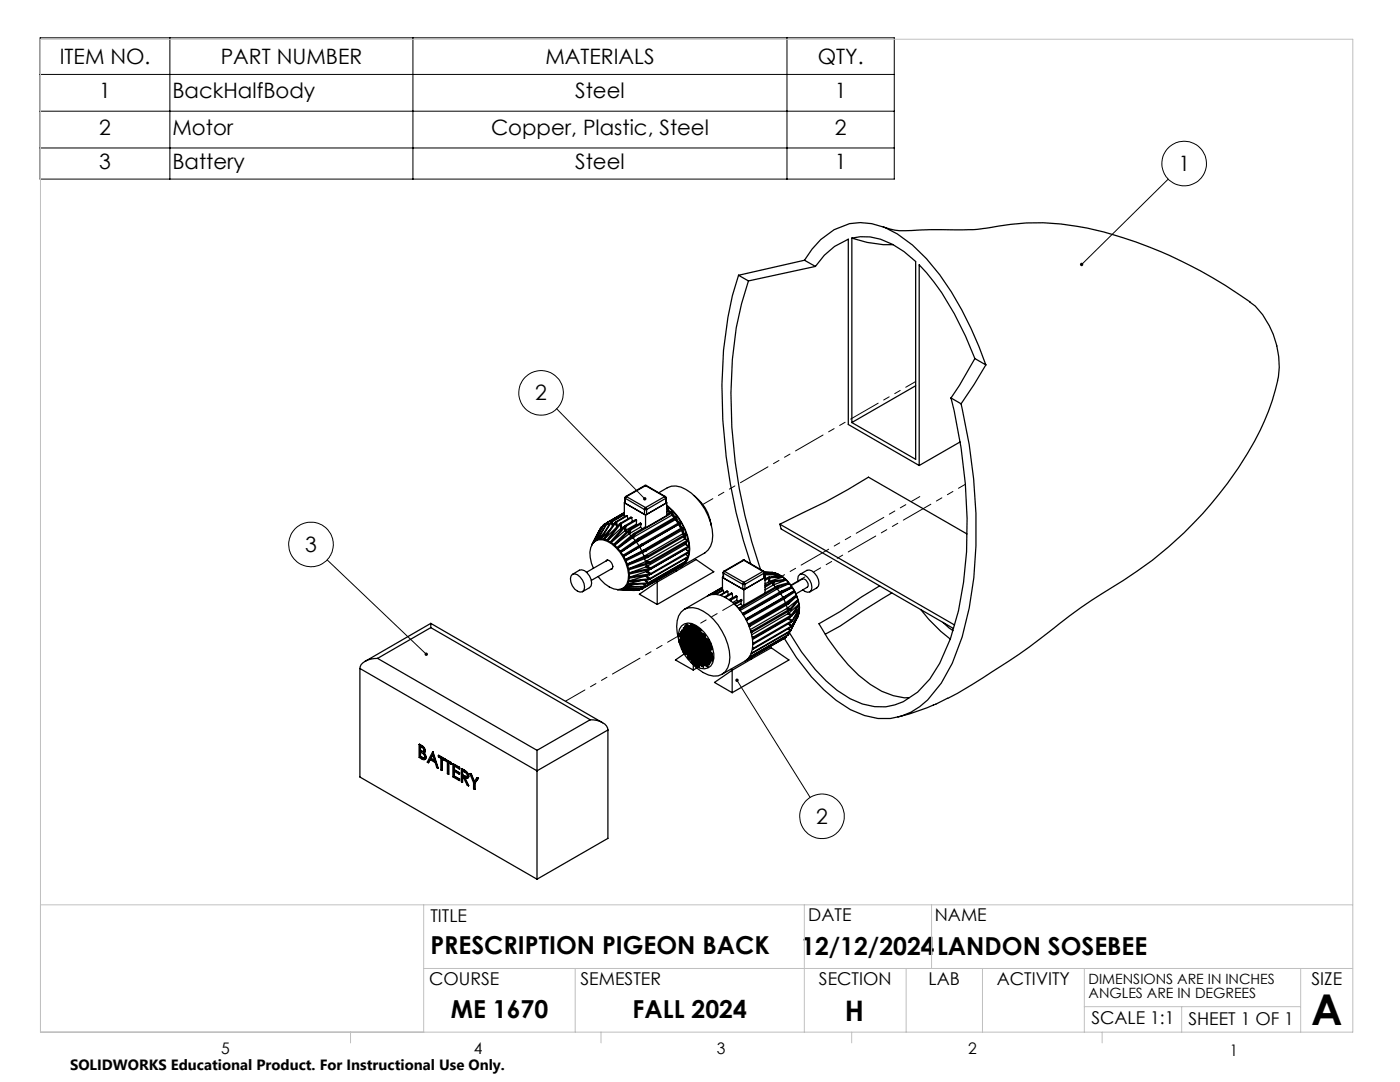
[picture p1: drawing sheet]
<svg xmlns="http://www.w3.org/2000/svg" width="279mm" height="216mm" viewBox="0 0 279 216" stroke-linecap="round" stroke-linejoin="round" font-family="sans-serif">
<g fill="none" stroke="#000" stroke-width=".25">
<path d="M147.4 54.9a70.2 70.2 0 0 0-3.3 21.9 110.1 110.1 0 0 0 5.7 35.7M147.4 54.9l2 1.2M149.4 56.1a65.5 65.5 0 0 0-3.5 22.3 104.6 104.6 0 0 0 5.9 35.2M160.5 51.9a14.9 14.9 0 0 1 9-7.3 13.1 13.1 0 0 1 9.6 2.1 35.7 35.7 0 0 1 10.8 11.5 74.2 74.2 0 0 1 6.8 14.6M160.5 51.9l-13.1 3M160.5 51.9l2.2 1.3M162.7 53.2l1.8-2.3 2-1.7 2.8-1.5v37l14.1 8.2M162.7 53.2l-13.3 2.9M170 47.5l3 .9 3.3 .4h1.9M170 47.5a10.9 10.9 0 0 1 8.1 1.3l2.3 1.4 2.3 2v39.5l-12.7-7.4M170 47.5v36.8M176.3 45.3l.6 .2a13.8 13.8 0 0 0 6.7 .4l2.1-.1a63.8 63.8 0 0 0 11.3-.3 50.4 50.4 0 0 1 27 1.9 90.9 90.9 0 0 1 26.5 13.7 17.1 17.1 0 0 1 4.5 14.9"/>
<path d="M182.7 77l-12.7 7.3M189.8 79.4a101 101 0 0 1 2.5 36.8 42.3 42.3 0 0 1-6.7 19.3 12.7 12.7 0 0 1-8.8 5.5 14 14 0 0 1-9.7-3.2 37.9 37.9 0 0 1-9.5-11.5M189.8 79.4l2 1.2M194.6 71.5a59.6 59.6 0 0 0-9.7-17.1l-1.5-1.6v40.1M194.6 71.5l-3.1 5.4-1.7 2.5M194.6 71.5l2.1 1.3M196.7 72.8l-2.3 3.9-2.6 3.9M255 76a50.6 50.6 0 0 1-7.8 17.3 79.2 79.2 0 0 1-27.3 25.2 206 206 0 0 0-14.5 10.7 205.9 205.9 0 0 1-16.2 10.1M124.7 99.3l.1 1.1M124.7 99.3l.1 .1M124.8 99.4l3.8 2.3M124.8 99.4v1"/>
<path d="M124.8 99.1l-.1 .2M124.8 99.1h.2M125 99.1l-.2 .3M125 99.1l3.8 2.2M128.7 96.9h.3M128.7 96.9h.1M128.7 96.9l-3.9 2.2M128.8 96.9l-3.8 2.2M128.8 96.9l3.8 2.2M129 96.9h-.2M129 96.9l3.8 2.2M131.5 98.3l1.7-1a3.7 3.7 0 0 1 3.7 .4 11.3 11.3 0 0 1 5.2 10.3l-.3 1-.5 .7-.6 .6-4.6 2.7"/>
<path d="M132.6 99.1l.3 .3M132.6 99.1h.2M132.6 99.1l-3.8 2.2M132.8 99.1l.2 .2M132.9 99.4l-3.9 2.3M132.9 99.4v1M133 99.3l-.1 1.1M133 99.3l-.1 .1M138.5 98.8a9.2 9.2 0 0 1 3.5 6.2M191.6 88.2l-8.2 4.7M191.8 80.6a106.9 106.9 0 0 1 2.5 34.7l-.9 6-1.4 5.8-2 5.3-2.1 3.9-2.8 3.4a12.1 12.1 0 0 1-12.6 3.1 24.8 24.8 0 0 1-10.5-7.7l-3-3.9-2.5-3.9M114.2 114.6a1.69 1.69 0 0 1 2 1.1 1.76 1.76 0 0 1 0 2.4 2.01 2.01 0 0 1-2.3-1.9l-.1-.7 .1-.5z"/>
<path d="M114.2 114.6l1.4-.8a1.77 1.77 0 0 1 2.1 1.1 1.76 1.76 0 0 1 0 2.4l-1.5 .8M118.4 113.4a5.6 5.6 0 0 1-.1-4.9 2.13 2.13 0 0 1 2.8-.5 8.2 8.2 0 0 1 4.3 7.6 2.12 2.12 0 0 1-2.9 1.9 6.3 6.3 0 0 1-3.1-2.5M118.7 107.9l-.2 .3M119.5 107.1l-.7 .8M119.5 106h.1M119.5 106l-1.3 2.5M119.9 105.2l-1.8 3.6M119.9 105.2l.2 .2M120.1 105.1l.1 .1M120.1 105.1l-.1 .1 .1 .1M120.3 105l-.2 .1M120.5 106.4l-1.2 1.2"/>
<path d="M120.5 104.7l-1.8 3.3-.3 .3 1.5-3.1M120.5 104.7l-1.7 3.2M120.5 104.7l.2 .3M120.6 104.8h.1M120.6 104.6l.2 .2M120.6 104.6h-.1l.3 .4M121 111.9l.1-.1a1.16 1.16 0 0 1 1 1.7l-.2 .1M121.2 111.8l-.1 .1M121.2 104.4h-.1l-1.9 3.3-.4 .2M121.2 104.4l-1.9 3.2M121.2 104.4l.3 .5M121.2 104.2l.3 .6"/>
<path d="M121.2 111.8l-4.1 2.4M121.4 104.2l.2 .5M121.4 104.2h-.2M121.4 104.2l3.2-1.9-3.4 1.9M121.7 105.7l-1.8 1.9M122 104.2h-.2l-2 3.4h-.5M122 104.2l-2.1 3.4M122 104.2l.2 .8M122 104.1l.3 .8M122 104.1h.2M122.1 113.5h.1M122.2 104.1l.2 .6"/>
<path d="M122.2 113.4l-4.2 2.4M122.2 104.8h.1M122.9 104.3h-.2l-2.3 3.3h-.5M122.9 104.3l-2.4 3.3M122.9 104.3l.2 .9-2.6 2.4M122.9 104.1l.2 1M122.9 104.1l.1 .1M123 104.7h.1M123 104.2l.3 .9M123.2 117.7h.1M123.3 117.7l4.1 .1M123.3 117.7l3.2 .1"/>
<path d="M123.8 104.6h-.2l-2.5 3.2-.6-.2M123.8 104.4l.1 .9h.2M123.8 104.6l-2.6 3.3M123.8 104.6l.1 .8M123.8 104.4l.2 .1M123.8 104.7v.1M123.9 105.4l.2 .2M123.9 105.4l-2.7 2.5M123.9 117.6l3.5 .2M124 104.5l.1 .8M124.5 111l.3 .7M124.5 117.4l3.6 .1"/>
<path d="M124.5 105.1l-.4 .2M124.5 117.5l-.6 .1M124.6 105.1l-2.8 3.1-.6-.3M124.6 105.1l.1 .1M124.6 100.3l4.2 2.5M124.6 100.3v2.9M124.6 102.7l-2.4 1.4M124.6 102.6l-2.6 1.5M124.6 102.3l-4 2.3M124.7 105.9l.4 .3M124.7 105.7l.2 .1M124.7 105.9l-2.7 2.4"/>
<path d="M124.7 100.3h-.1M124.7 105.2l-2.7 3.1M124.7 105l-.1 .1M124.7 105.2v.7M124.7 104.9l.2 .1M124.7 104.9v.3M124.8 100.4l3.8 2.3M124.9 105v.8M125.2 102.9l.1 .6M125.2 102.9h-.2l-2.1 1.2M125.2 102.9l-2.2 1.3M125.5 106.5l.4 .4"/>
<path d="M125.5 106.3l.2 .1M125.5 106.5l-2.9 2.3M125.6 117.2l-1.1 .2M125.7 105.9l-.2-.2-3 2.9-.5-.3M125.7 105.9l-3.1 2.9M125.7 105.9l-.2 .6M125.7 105.6l-.1 .2M125.7 105.6l.2 .1M125.9 105.7l-.2 .7M126.1 103.3l.1 .8M126.1 103.3l-.2-.1-2.1 1.2M126.1 103.3l-2.1 1.2"/>
<path d="M126.3 107.3l.5 .5M126.3 107.3l-3 2.1M126.3 107l.2 .2M126.6 106.7l-.2-.2-3.2 2.8-.6-.5M126.6 106.7l-3.3 2.7M126.6 106.7l-.3 .6M126.6 106.4l-.1 .2M126.6 106.4l.2 .2M126.7 116.6l-1.8 .5M126.8 106.6l-.3 .6M127 104.6l.2 .1M127 104.6l-2.1 1.2"/>
<path d="M127 108.2l.5 .7M127 108.2l-3.1 2M127 103.8v.8M127 103.8l-.1-.1-2.2 1.2M127 103.8l-2.1 1.2M127.3 117.5l.1 .3M127.4 117.5v.3l.2-.1M127.4 107.7l-.2-.2-3.4 2.5-.5-.6M127.4 107.7l-3.5 2.5M127.4 107.7l-.4 .5M127.4 107.4l-.1 .2M127.4 107.4l.2 .2"/>
<path d="M127.5 117.5l.1 .2M127.7 109.1l.4 .9M127.7 109.1l-3.2 1.9M127.8 105.2l.4 .3M127.8 105.2l-2.1 1.2M127.8 117.6l-.2 .1M127.9 117.1l.2 .4M128 104.5l-.2 .7M128 104.5l-.2-.1-2.1 1.2M128 104.5l-2.1 1.2M128 115.8l-2.8 .7M128 117.1l.2 .4 .1-.1"/>
<path d="M128.1 110l-3.3 1.7M128.1 108.8l-.1-.2-3.7 2.2-.4-.6M128.1 117.5h-3.8l-.4 .1M128.1 108.8l-3.6 2.2M128.1 108.8l-.4 .3M128.1 117.1l.2 .3M128.1 117.4h.1M128.2 110.2l.3 .8M128.2 108.5l.1 .2M128.2 108.5l-.2 .2M128.4 116.5l.3 .5M128.4 116.5l.4 .6"/>
<path d="M128.5 111l-3.3 1.6M128.5 111h.6M128.6 101.7h.4M128.6 102.7h.4M128.6 109.8l.1 .2-3.8 1.9 .3 .7M128.6 101.7v1M128.6 109.8l-3.8 1.9M128.6 109.8l-.5 .2M128.6 116.5l.3 .4M128.7 111.5l.1 .6M128.7 115.7l.5 .6M128.7 117l-.1 .1-3.8 .1-.3 .2"/>
<path d="M128.7 117l-3.8 .1M128.7 115.7l.6 .7M128.8 101.3l.2 .4M128.8 101.3l-.2 .4M128.8 112.1l-3.4 1.4M128.8 112.1l.7 .2M128.8 115.9h.1M128.8 109.7l.1 .2M128.8 105.3l-.1-.1-2.1 1.2M128.8 102.8v2.5M128.9 115.7l.5 .6M128.9 112.6l.1 .5"/>
<path d="M128.9 109.9l-.2 .1M128.9 116.9l-.1 .2M129 113.1l-3.4 1.2M129 113.1l.6 .3M129 113.8v.3M129 112v.2M129 114.1l-3.4 1.1M129 114.1l.7 .4M129 112l.7 .1M129 114.8v.2l.7 .6M129 101.7v1M129 114.8l.7 .6"/>
<path d="M129.1 114.8h-.1M129.1 111l.1 .3-4 1.5 .2 .7M129.1 111l-3.9 1.6M129.2 113v.2M129.2 111.2h.2M129.2 113l.7 .3M129.2 116.3l-.1 .2-3.9 .2-.3 .4M129.2 113.9v.3l.7 .4M129.2 116.3l-4 .2M129.2 113.9l.7 .5M129.3 115.3h.1M129.3 110.9l.1 .3"/>
<path d="M129.4 116.3l-.1 .1M129.5 112.3v.2l-4 1.2 .1 .6M129.5 112.3l-4.1 1.2M129.5 112.3l.2 .1M129.5 115.5v.2l-4.1 .4-.2 .4M129.5 115.5l-4 .4M129.5 115.5l-.6-.6-3.4 1M129.6 114.5h.1M129.6 113.4l.1 .2-4.1 .9v.7M129.6 113.4l-4 .9M129.7 114.5l-.1 .2-4 .7-.1 .5M129.7 114.5l-4.1 .7"/>
<path d="M129.7 112.1v.3M129.7 115.4v.2M129.9 113.3v.2l-.3-.1M129.9 114.4v.2M130.9 116l.3 .1M131.2 116.1v4.5M131.2 116.1l-3.6 2.5 3.6 2M132.9 100.4l-3.9 2.3M133 100.3h.1M133.1 100.8a12.2 12.2 0 0 1 4.6 8.7 3.8 3.8 0 0 1-1.8 3.6M133.1 101a11.3 11.3 0 0 1 4.4 9M133.1 100.3v2.6l-4.3 2.4"/>
<path d="M133.1 100.3l-4.3 2.5M133.1 101.3l.2-.1 .2 .1M133.3 102l.3 .3M133.3 102l-.2 .2M133.3 101.8l.6 .4M133.3 101.9l.5 .4M133.5 101.3l-.4 .3M133.5 101.3l-.2 .7M134.1 102.8l.4 .5M134.1 102.8l-7.6 4.4M134.2 102.7l.5 .5M134.2 102.6l.6 .6"/>
<path d="M134.4 102.2l-7.6 4.4M134.4 102.2l-.2-.2-1.1 .7M134.4 102.2l-.3 .6M134.8 113.7l.2 .2M134.8 103.7l.5 .7M134.8 103.7l-7.6 4.4 .4-.5M134.9 103.5l.5 .9M135 103.5l.5 .8M135 113.9l3.9-2.2 3.6 2.4-11.3 6.5M135 113.9l-3.8 2.2M135.2 103.2l-.2-.2-7.6 4.4M135.2 103.2l-7.6 4.4"/>
<path d="M135.2 103.2l-.4 .5M135.4 104.6l.5 .8M135.4 104.6l-7.6 4.4 .5-.3M135.6 104.6l.4 .8M135.6 104.5l.5 .9M135.9 105.4l-7.6 4.5 .5-.2M135.9 113v.1M135.9 113.1l-7.6 4.3M135.9 104.4l-7.6 4.3M135.9 104.4l-.1-.3-7.6 4.4M135.9 104.4l-.5 .2M136 105.8l.3 .7"/>
<path d="M136.2 105.8l.3 .7M136.2 105.7l.4 .8M136.3 106.5l-7.6 4.4h.6M136.3 106.5h.6M136.4 112.4l.1 .2M136.4 105.3l.1 .3-7.6 4.3M136.4 105.3l-7.6 4.4M136.4 105.3l-.5 .1M136.5 107.1l.1 .5M136.5 112.6l-7.6 4.3M136.5 112.6l-7.7 4.5M136.6 107l.2 .6"/>
<path d="M136.6 107.6l-7.6 4.4M136.6 107.6l.7 .2M136.7 112.2l-.2 .2M136.7 106.9l.2 .7M136.7 111.5l.3 .4M136.7 108.3l.1 .3M136.8 108.6l-7.6 4.4M136.8 108.6l.7 .3M136.8 109.6l.7 .4M136.8 110.6l.5 .5M136.9 108.2v.5M136.9 109.5v.1"/>
<path d="M136.9 108.2l.1 .5M136.9 106.5l.1 .3-7.6 4.4M136.9 106.5l-7.6 4.4M137 109.4v.3M137 111.9l-7.6 4.4M137 111.9l-7.7 4.5M137.2 111.4l-.5 .2M137.2 111.3l-.3 .5M137.3 107.8v.2l-7.6 4.4M137.3 107.8l-7.6 4.3M137.3 111.1l-7.6 4.3M137.3 111.1l-7.6 4.5"/>
<path d="M137.4 110.2l-.1 .8M137.5 108.9v.2l-8.3 4.8M137.5 108.9l-7.6 4.4M137.5 110v.2M137.5 110l-7.6 4.4M137.5 110.2l-7.6 4.4M141.4 118.8v.1M141.5 118.7l-.1 .1M141.5 118.7v.1M141.5 118.7l2.7-1.5-2.8 1.6M142.1 118.6h.1M142.2 118.5l-.1 .1"/>
<path d="M142.2 118.5l.1 .1M142.9 118.5v.1M142.9 118.5h.2M143.1 118.5v.1M143.8 118.7v.1M143.8 118.7h.2M144 118.7v.2M144.2 115.2l4.2 2.5M144.2 115.2v2.6h.1M144.2 117.8l-1.3 .7M144.2 117.4l-2 1.1M144.2 117.3l-2.1 1.3"/>
<path d="M144.3 114.3l.1 1.1M144.3 114.3l.1 .1M144.3 115.1l-.1 .1M144.3 117.8l.2 .5M144.3 117.8l-1.2 .7M144.4 114.4l3.8 2.2M144.4 115.4l3.8 2.1M144.4 114.4v1M144.5 114l-.2 .3M144.5 114h.1M144.6 114l-.2 .4M144.6 114l3.8 2.2"/>
<path d="M144.7 119v.2M144.7 119l.2 .1M144.9 119.1v.2M145.2 118l.1 .7M145.2 118l-.1-.1-1.3 .8M145.2 118l-1.2 .7M145.7 119.6l.2 .1M145.7 119.6v.2M145.9 119.7v.2M146.2 118.4v.8l-.7 .5M146.2 118.4l-.2-.1-1.3 .7M146.2 118.4l-1.3 .7"/>
<path d="M147 119.8l.3 .2M147 119.8l-.8 .4M147.1 119l-.1 .8M147.1 119l-.2-.1-1.2 .7M147.1 119l-1.2 .7M148 119.8l-.2 .7M148 119.8l-.1-.1-1.3 .7M148 119.8l-1.2 .7M148.2 116.6h.5M148.2 117.5h.5M148.2 116.6v.9M148.3 111.8h.3"/>
<path d="M148.3 111.8h.1M148.3 111.8l-3.8 2.2M148.4 116.2l-.2 .4M148.4 116.2l.3 .4M148.4 111.8h.2M148.4 111.8l-3.8 2.2M148.4 111.8l3.9 2.2M148.4 117.7v3.1M148.6 111.8l3.8 2.2M148.7 116.6v.9M152.3 114l.2 .4M152.3 114l-3.9 2.2"/>
<path d="M152.4 114l.1 .3M152.4 114h-.1M152.5 114.4l-3.8 2.2M152.5 114.4v1M152.5 115.4l-3.8 2.1M152.5 114.3v1.1M152.5 114.3v.1M152.5 115.1l.2 .1M152.5 114.3l2.3 .1M152.7 115.2l-4.3 2.5M152.7 115.2v3.1M152.7 114.7h2.8"/>
<path d="M152.7 114.7l.1 .8 .2-.1M153.4 115.9l.2 .1M153.5 115.3h-.1M153.5 115.1l.1 .2M153.5 115.4l-.1 .7-.7 .4M153.5 115.4l-.2-.2-.6 .4M153.5 115.4l-.8 .4M153.5 115.1v.2M153.6 116l.2 .2M153.6 115.3v.7M154.1 114.2l.5 .1h-2.1M154.1 114.2h-1.6h1.5a4.9 4.9 0 0 1 3.8 2.5 6.9 6.9 0 0 1 1.4 6.4l-.1 .1"/>
<path d="M154.1 114.2l-.3 .1M154.2 116.5l.2 .2M154.4 116.7l.4 .4M154.4 115.9l.2 .2M154.4 116.1l-.2 .7-1.5 .9M154.4 116.1l-.2-.1-1.5 .9M154.4 116.1l-1.7 1.1M154.4 115.9l-.1 .2M154.6 116.1l-.2 .6M154.8 114.4l.5 .2h-2.8l.2 .1M154.8 114.4l-.8 .2M155.1 117.5l.5 .8"/>
<path d="M155.3 117.1l-.4 .5-7.2 4.2M155.3 117.1l-.2-.2-7.6 4.4M155.3 117.1l-7.6 4.4M155.3 116.8l.1 .2M155.3 116.8l-.1 .2M155.4 117l-.3 .5M155.5 114.7l.5 .3-2.5 .1M155.5 114.7l-1.6 .4M155.6 104.6l9.2-4.5 8.5-4.9 19.7 11.3M155.6 104.6l.3 1 34.4 19.8M155.6 104.6l34.9 20.1M155.8 118.5l.4 .7"/>
<path d="M156.1 117.9l.1 .2M156.1 118.2l-.5 .4-7.2 4.1M156.1 118.2l-.2-.2-7.6 4.3M156.1 118.2l-7.7 4.4M156.1 117.9l-.2 .1M156.2 115.1l.5 .5-2.3 .3M156.2 115.1l-2.6 .2M156.2 118.1l-.4 .4M156.2 115.1l-2.6 .9M156.4 119.5l.4 .8M156.6 119.1l-7.8 4.4M156.6 119.1l-7.6 4.4"/>
<path d="M156.6 119.1l.1 .2-7.6 4.4M156.8 119l.1 .2M156.8 119l-.6 .2M156.9 115.7l.5 .6-2.1 .5M156.9 119.2l-.2 .1M156.9 115.7l-2.3 .4M156.9 115.7l-2.5 1M157.5 116.5l.5 .6-1.9 .8M157.5 116.5l-2.1 .5M157.5 116.5l-2.4 1M157.9 116.8l2.2-1.3a1.11 1.11 0 0 1 1 1.7l-2.2 1.3M158.1 117.3l.4 .6"/>
<path d="M158.1 117.3l-1.9 .8M158.1 117.3l-2.3 1.2M158.5 117.9l-1.7 1.1M158.5 117.9l-2.3 1.3M158.9 118.8l-.3-.7-1.7 1.1M158.9 118.8l-1.6 1.4M158.9 118.8l-2.1 1.5M159.2 119.7l-.2-.7-1.6 1.4M159.2 119.7l-1.4 1.7M159.2 119.7l-2.1 1.7M159.3 116.1v-1.1l.3-.4a1.75 1.75 0 0 1 2 1.2 1.76 1.76 0 0 1 0 2.3l-.5 .1-.9-.5M159.6 114.6l1.4-.8a1.75 1.75 0 0 1 2 1.2 1.76 1.76 0 0 1 0 2.3l-1.4 .8"/>
<path d="M175.5 116.9l-3.6 2.2-4.2 2.9-4.3 2.5a43 43 0 0 0 7.9 10.2 15.9 15.9 0 0 0 9.2 4.5h1M178 118.3l-6.1 3.8-4.2 2.8-3 1.6M71.8 133.4l35.4 20.4M71.8 133.4v21.6l35.4 20.4M75.4 131.4a3.6 3.6 0 0 0-3.5 1.6l-.1 .4M75.4 131.4l31.8 18.3M86 124.4v.8M86 124.4l34.3 19.8M86 124.4l-13.2 7.6M86 125.2l-10.6 6.2M86 125.2l31.8 18.4M135.5 128.1a9.2 9.2 0 0 1-.1-5.2 2.84 2.84 0 0 1 3.9-1.4 11.2 11.2 0 0 1 6.3 10.8 2.98 2.98 0 0 1-4.2 2.4 9.7 9.7 0 0 1-3.5-2.5"/>
<path d="M135.5 126.5l.4 .2v.4l-.4-.2zM135.5 127.6l.4 .2v.5l-.4-.2zM135.7 126.9l.2 .1M135.7 126.9h-.2M135.7 126.6v.3M135.7 128v-.3v.3M135.7 128l.2 .1M135.7 128l-.2 .1M135.8 128.4l.4 .2v.4l-.4-.2zM135.8 127.2l.4 .3v.3l-.4-.1zM135.8 126.1l.4 .2v.4l-.4-.2zM136 128.6v.1"/>
<path d="M136 126.4l-.2 .1M136 126.4l.2 .2M136 126.2v.2M136 127.3v.3M136 128.4v.3M136 127.6l-.2 .1M136 127.6l.2 .1M136 128.7l-.2 .1M136 128.7l.2 .1M136 124.9a2.21 2.21 0 0 1 2.9-.1 7.1 7.1 0 0 1 3.3 7.5 2.08 2.08 0 0 1-3.3 .7 7.2 7.2 0 0 1-3.3-7.5zM136.1 126.9l.4 .1v.5l-.4-.3zM136.1 128l.4 .2v.4l-.4-.2z"/>
<path d="M136.1 129.1l.4 .2v.4l-.4-.2zM136.1 125.7l.4 .2v.4l-.4-.2zM136.2 129.3l.1 .2M136.2 128.3l-.1 .1M136.2 129.4l-.1 .1M136.2 126l-.1 .1M136.2 126l.3 .2M136.2 125.8v.2M136.2 126.9v.3M136.2 128.1v.2M136.2 129.2v.2M136.2 127.2h-.1"/>
<path d="M136.2 127.2l.3 .1M136.2 128.3l.3 .1M136.2 129.4l.3 .2M136.4 126.4l.3 .2v.5l-.3-.2zM136.4 128.7l.3 .2v.4l-.3-.2zM136.4 129.8l.3 .2v.5l-.3-.3zM136.4 125.3l.3 .2v.4l-.3-.2zM136.4 127.6l.3 .2v.4l-.3-.2zM136.5 130.5l-1.7 1.2 3.6 2M136.5 129.9l.2 .4M136.5 129l.2 .2M136.5 127.9l.2 .1"/>
<path d="M136.5 129l-.1 .1M136.5 125.6l-.1 .1M136.5 125.6l.2 .2M136.5 125.4v.2M136.5 126.5v.3M136.5 127.7v.2M136.5 128.8v.2M136.5 126.8l-.1 .1M136.5 126.8l.2 .1M136.5 127.9l-.1 .1M136.6 130.1l-.2 .1M136.6 121.6l4.6-2.7a3.8 3.8 0 0 1 3.7 .4 11.3 11.3 0 0 1 5.2 10.3l-.3 1-.5 .8-.6 .5-4.6 2.6"/>
<path d="M136.6 130l.2 .3M136.7 126l.3 .3v.3l-.3-.2zM136.7 127.2l.3 .2v.4l-.3-.2zM136.7 128.3l.3 .2v.4l-.3-.2zM136.7 129.4l.3 .2v.4l-.3-.1zM136.7 124.9l.3 .2v.4l-.3-.2zM136.8 125.2l-.1 .1M136.8 125.2l.2 .1M136.8 125v.2M136.8 126.1v.3M136.8 127.2v.3M136.8 128.4v.2"/>
<path d="M136.8 129.5v.3M136.8 126.4h-.1M136.8 126.4l.2 .1M136.8 127.5l-.1 .1M136.8 127.5l.2 .1M136.8 128.6l-.1 .1M136.8 128.6l.2 .2M136.8 129.8l-.1 .1M136.8 129.8l.2 .1M136.9 127.9l.4 .2v.4l-.4-.2zM136.9 125.6l.4 .2v.5l-.4-.3zM136.9 126.8l.4 .2v.4l-.4-.2z"/>
<path d="M136.9 129l.4 .2v.4l-.4-.2zM136.9 124.5l.4 .2v.4l-.4-.2zM136.9 130.2l.4 .2v.4l-.4-.2zM137.1 126l.2 .1M137.1 130.5l-.2 .1M137.1 124.8l-.2 .1M137.1 124.8l.2 .2M137.1 124.6v.2M137.1 125.7v.3M137.1 126.9v.2M137.1 128v.2M137.1 129.1v.3"/>
<path d="M137.1 130.2v.3M137.1 126h-.2M137.1 127.1l.2 .1M137.1 127.1l-.2 .1M137.1 128.2l-.2 .1M137.1 128.2l.2 .1M137.1 129.4h-.2M137.1 129.4l.2 .1M137.1 130.5l.2 .1M137.2 127.5l.4 .2v.4l-.4-.2zM137.2 128.6l.4 .2v.5l-.4-.3zM137.2 125.2l.4 .2v.4l-.4-.1z"/>
<path d="M137.2 126.4l.4 .2v.4l-.4-.2zM137.2 129.8l.4 .2v.4l-.4-.2zM137.2 130.9l.4 .2v.4l-.4-.2zM137.4 130.1l-.2 .1M137.4 125.6l-.2 .1M137.4 125.6l.2 .1M137.4 125.3v.3M137.4 126.4v.3M137.4 127.6v.2M137.4 128.7v.2M137.4 129.9v.2M137.4 131v.2"/>
<path d="M137.4 126.7l-.2 .1M137.4 126.7l.2 .1M137.4 127.8l-.2 .1M137.4 127.8l.2 .2M137.4 128.9l-.2 .1M137.4 128.9l.2 .2M137.4 130.1l.2 .1M137.4 131.2l-.2 .1M137.4 131.2l.2 .1M137.5 126l.4 .2v.4l-.4-.2zM137.5 127.1l.4 .2v.4l-.4-.2zM137.5 128.2l.4 .2v.4l-.4-.2z"/>
<path d="M137.5 124.8l.4 .2v.4l-.4-.2zM137.5 129.4l.4 .2v.4l-.4-.2zM137.5 130.5l.4 .2v.4l-.4-.2zM137.7 125.2h-.2M137.7 125.2l.2 .1M137.7 124.9v.3M137.7 126v.3M137.7 127.2v.2M137.7 128.3v.3M137.7 129.4v.3M137.7 130.6v.2M137.7 126.3l-.2 .1"/>
<path d="M137.7 126.3l.2 .1M137.7 127.4l-.2 .1M137.7 127.4l.2 .1M137.7 128.6h-.2M137.7 128.6l.2 .1M137.7 129.7l-.2 .1M137.7 129.7l.2 .1M137.7 130.8l-.2 .1M137.7 130.8l.2 .2M137.8 127.8l.3 .2v.4l-.3-.2zM137.8 126.7l.3 .2v.4l-.3-.2zM137.8 124.4l.3 .2v.5l-.3-.3z"/>
<path d="M137.8 125.6l.3 .2v.4l-.3-.2zM137.8 128.9l.3 .3v.4l-.3-.2zM137.8 130.1l.3 .2v.4l-.3-.2zM137.8 131.2l.3 .2v.4l-.3-.2zM137.9 125.9l.2 .1M137.9 130.4l-.1 .1M137.9 131.6h-.1M137.9 124.7l-.1 .1M137.9 124.7l.2 .2M137.9 124.5v.2M137.9 125.7v.2M137.9 126.8v.2"/>
<path d="M137.9 127.9v.3M137.9 129v.3M137.9 130.2v.2M137.9 131.3v.3M137.9 125.9l-.1 .1M137.9 127l.2 .1M137.9 127l-.1 .1M137.9 128.2h-.1M137.9 128.2l.2 .1M137.9 129.3l-.1 .1M137.9 129.3l.2 .1M137.9 130.4l.2 .1"/>
<path d="M137.9 131.6l.2 .1M138.1 126.3l.3 .2v.4l-.3-.2zM138.1 127.4l.3 .2v.4l-.3-.2zM138.1 125.2l.3 .2v.4l-.3-.2zM138.1 128.6l.3 .2v.4l-.3-.2zM138.1 129.7l.3 .2v.4l-.3-.2zM138.1 130.8l.3 .2v.4l-.3-.2zM138.1 131.9l.3 .3v.4l-.3-.2zM138.2 132l.1 .3M138.2 125.5l-.1 .1M138.2 125.5l.2 .1M138.2 125.2v.3"/>
<path d="M138.2 126.4v.2M138.2 127.5v.2M138.2 128.6v.3M138.2 129.8v.2M138.2 130.9v.2M138.2 126.6l-.1 .1M138.2 126.6l.2 .2M138.2 127.7l-.1 .1M138.2 127.7l.2 .2M138.2 128.9l-.1 .1M138.2 128.9l.2 .1M138.2 130l-.1 .1"/>
<path d="M138.2 130l.2 .1M138.2 131.1l-.1 .1M138.2 131.1l.2 .2M138.3 132.3l.1 .1M138.3 132.3l-.2 .1M138.4 124.7l.3 .3v.4l-.3-.2zM138.4 125.9l.3 .2v.4l-.3-.2zM138.4 127l.3 .2v.4l-.3-.2zM138.4 128.2l.3 .1v.5l-.3-.2zM138.4 129.3l.3 .2v.4l-.3-.2zM138.4 130.4l.3 .2v.4l-.3-.2zM138.4 131.6l.3 .2v.4l-.3-.3z"/>
<path d="M138.4 132.6v1.1M138.5 131.9h-.1M138.5 125.1l-.1 .1M138.5 128.5l-.1 .1M138.5 129.6l.2 .1M138.5 125.1l.2 .1M138.5 124.8v.3M138.5 126v.2M138.5 127.1v.3M138.5 128.2v.3M138.5 129.4v.2M138.5 130.5v.2"/>
<path d="M138.5 131.6v.3M138.5 126.2l-.1 .1M138.5 126.2l.2 .1M138.5 127.4h-.1M138.5 127.4l.2 .1M138.5 128.5l.2 .1M138.5 129.6l-.1 .1M138.5 130.7l.2 .2M138.5 130.7l-.1 .1M138.5 131.9l.2 .1M138.6 126.6l.4 .2v.4l-.4-.2zM138.6 125.5l.4 .2v.4l-.4-.2z"/>
<path d="M138.6 127.7l.4 .3v.4l-.4-.2zM138.6 128.9l.4 .2v.4l-.4-.2zM138.6 130l.4 .2v.4l-.4-.2zM138.6 131.1l.4 .2v.5l-.4-.2zM138.6 132.3l.4 .2v.4l-.4-.2zM138.8 128.1l-.2 .1M138.8 129.2l.2 .1M138.8 125.8l-.2 .1M138.8 125.8l.2 .1M138.8 125.6v.2M138.8 126.7v.2M138.8 127.8v.3"/>
<path d="M138.8 129v.2M138.8 130.1v.3M138.8 131.2v.3M138.8 132.4v.2M138.8 126.9l-.2 .1M138.8 126.9l.2 .2M138.8 128.1l.2 .1M138.8 129.2l-.2 .1M138.8 130.4l.2 .1M138.8 130.4h-.2M138.8 131.5l.2 .1M138.8 131.5l-.2 .1"/>
<path d="M138.8 132.6l-.2 .1M138.8 132.6l.2 .1M138.9 128.5l.4 .2v.4l-.4-.2zM138.9 125.1l.4 .2v.4l-.4-.2zM138.9 126.2l.4 .2v.4l-.4-.2zM138.9 127.4l.4 .2v.4l-.4-.3zM138.9 129.6l.4 .2v.4l-.4-.2zM138.9 130.7l.4 .3v.3l-.4-.1zM138.9 131.9l.4 .2v.4l-.4-.2zM139.1 133.3l-.7 .4M139.1 125.4l-.2 .1M139.1 125.4l.2 .1"/>
<path d="M139.1 125.2v.2M139.1 126.3v.2M139.1 127.4v.3M139.1 128.6v.2M139.1 129.7v.2M139.1 130.8v.3M139.1 131.9v.3M139.1 126.5l-.2 .1M139.1 126.5l.2 .2M139.1 127.7h-.2M139.1 127.7l.2 .1M139.1 128.8l-.2 .1"/>
<path d="M139.1 128.8l.2 .1M139.1 129.9l-.2 .1M139.1 129.9l.2 .2M139.1 131.1l-.2 .1M139.1 131.1l.2 .1M139.1 132.2l-.2 .1M139.1 132.2l.2 .1M139.2 126.9l.4 .2v.5l-.4-.2zM139.2 129.2l.4 .2v.4l-.4-.2zM139.2 131.5l.4 .2v.4l-.4-.2zM139.2 125.8l.4 .2v.4l-.4-.2zM139.2 128.1l.4 .2v.4l-.4-.2z"/>
<path d="M139.2 130.4l.4 .1v.5l-.4-.3zM139.2 132.6l.4 .2v.4l-.4-.2zM139.3 126.2h-.1M139.3 131.8l-.1 .1M139.3 126.2l.3 .1M139.3 125.9v.3M139.3 127v.3M139.3 128.2v.2M139.3 129.3v.2M139.3 130.4v.3M139.3 131.6v.2M139.3 132.7v.2"/>
<path d="M139.3 127.3l-.1 .1M139.3 127.3l.3 .1M139.3 128.4l-.1 .1M139.3 128.4l.3 .1M139.3 129.5l-.1 .1M139.3 129.5l.3 .1M139.3 130.7h-.1M139.3 130.7l.3 .1M139.3 131.8l.3 .1M139.3 132.9l-.1 .1M139.3 132.9l.3 .2M139.5 128.8l.3 .2v.4l-.3-.2z"/>
<path d="M139.5 125.4l.3 .2v.4l-.3-.2zM139.5 126.5l.3 .3v.3l-.3-.1zM139.5 127.7l.3 .2v.4l-.3-.2zM139.5 129.9l.3 .2v.5l-.3-.2zM139.5 131.1l.3 .2v.4l-.3-.2zM139.5 132.2l.3 .2v.4l-.3-.2zM139.6 125.7l-.1 .1M139.6 125.7l.2 .2M139.6 125.5v.2M139.6 126.6v.3M139.6 127.7v.3M139.6 128.9v.2"/>
<path d="M139.6 130v.3M139.6 131.2v.2M139.6 132.3v.2M139.6 126.9l-.1 .1M139.6 126.9l.2 .1M139.6 128l-.1 .1M139.6 128l.2 .1M139.6 129.1l-.1 .1M139.6 129.1l.2 .2M139.6 130.3l.2 .1M139.6 130.3l-.1 .1M139.6 131.4l-.1 .1"/>
<path d="M139.6 131.4l.2 .1M139.6 132.5l-.1 .1M139.6 132.5l.2 .1M139.8 129.5l.3 .3v.3l-.3-.2zM139.8 128.4l.3 .2v.4l-.3-.2zM139.8 126.2l.3 .1v.5l-.3-.3zM139.8 127.3l.3 .2v.4l-.3-.2zM139.8 130.7l.3 .2v.4l-.3-.2zM139.8 131.8l.3 .2v.4l-.3-.2zM139.9 126.5h-.1M139.9 126.5l.2 .1M139.9 126.2v.3"/>
<path d="M139.9 127.4v.2M139.9 128.5v.2M139.9 129.6v.3M139.9 130.7v.3M139.9 131.9v.2M139.9 127.6l-.1 .1M139.9 127.6l.2 .1M139.9 128.7l-.1 .1M139.9 128.7l.2 .2M139.9 129.9h-.1M139.9 129.9l.2 .1M139.9 131l-.1 .1"/>
<path d="M139.9 131l.2 .1M139.9 132.1l-.1 .1M139.9 132.1l.2 .2M140.1 126.9l.3 .2v.4l-.3-.2zM140.1 129.1l.3 .2v.5l-.3-.3zM140.1 128l.3 .2v.4l-.3-.2zM140.1 132.5l.3 .2v.4l-.3-.2zM140.1 131.4l.3 .2v.4l-.3-.2zM140.1 130.3l.3 .2v.4l-.3-.2zM140.2 132.9h-.1M140.2 127.2l.2 .1M140.2 127.2l-.1 .1"/>
<path d="M140.2 127v.2M140.2 128.1v.2M140.2 129.2v.3M140.2 130.4v.2M140.2 131.5v.2M140.2 132.6v.3M140.2 128.3l.2 .1M140.2 128.3l-.1 .1M140.2 129.5h-.1M140.2 129.5l.2 .1M140.2 130.6l-.1 .1M140.2 130.6l.2 .1"/>
<path d="M140.2 131.7l-.1 .1M140.2 131.7l.2 .1M140.2 132.9l.2 .1M140.3 129.9l.4 .2v.4l-.4-.2zM140.3 127.6l.4 .2v.4l-.4-.2zM140.3 128.7l.4 .2v.4l-.4-.1zM140.3 126.5l.4 .2v.4l-.4-.2zM140.3 132.1l.4 .2v.5l-.4-.3zM140.3 131l.4 .2v.4l-.4-.2zM140.5 126.8l-.2 .1M140.5 126.8l.2 .1M140.5 126.5v.3"/>
<path d="M140.5 127.7v.2M140.5 128.8v.2M140.5 129.9v.3M140.5 131.1v.2M140.5 132.2v.3M140.5 127.9l-.2 .1M140.5 127.9l.2 .2M140.5 129l-.2 .2M140.5 129l.2 .2M140.5 130.2l-.2 .1M140.5 130.2l.2 .1M140.5 131.3l-.2 .1"/>
<path d="M140.5 131.3l.2 .1M140.5 132.5h-.2M140.5 132.5l.2 .1M140.6 127.2l.4 .2v.4l-.4-.2zM140.6 128.3l.4 .2v.4l-.4-.2zM140.6 129.5l.4 .1v.5l-.4-.2zM140.6 130.6l.4 .2v.4l-.4-.2zM140.6 131.7l.4 .2v.4l-.4-.2zM140.8 129.8l-.2 .1M140.8 129.8l.2 .1M140.8 127.5l-.2 .1M140.8 127.5l.2 .1"/>
<path d="M140.8 127.3v.2M140.8 128.4l.2 .4-.2-.1zM140.8 129.5v.3M140.8 130.7v.2M140.8 131.8v.2M140.8 128.7h-.2M140.8 130.9l-.2 .1M140.8 130.9l.2 .2M140.8 132l-.2 .1M140.8 132l.2 .2M140.8 128.4l.2 .3M140.9 130.2l.4 .2v.4l-.4-.2z"/>
<path d="M140.9 131.3l.4 .2v.4l-.4-.2zM140.9 129l.4 .3v.4l-.4-.2zM140.9 127.9l.4 .2v.5l-.4-.3zM140.9 132.5l.4 .1v.5l-.4-.2zM141 128.2l-.1 .1M141 128.2l.3 .2M141 128v.2M141 129.2v.2M141 130.3v.2M141 131.4v.3M141 132.5v.3M141 129.4l-.1 .1"/>
<path d="M141 129.4l.3 .1M141 130.5l-.1 .1M141 130.5l.3 .1M141 131.7l.3 .1M141 131.7h-.1M141 132.8l-.1 .1M141 132.8l.3 .1M141.2 128.7l.3 .2v.4l-.3-.3zM141.2 127.5l.3 .2v.4l-.3-.2zM141.2 129.8l.3 .2v.4l-.3-.2zM141.2 130.9l.3 .2v.4l-.3-.2zM141.2 132l.3 .3v.3l-.3-.1z"/>
<path d="M141.3 127.8l-.1 .1M141.3 127.8l.2 .2M141.3 127.6v.2M141.3 128.7v.3M141.3 129.9v.2M141.3 131v.2M141.3 132.1v.3M141.3 129h-.1M141.3 129l.2 .1M141.3 130.1l-.1 .1M141.3 130.1l.2 .1M141.3 131.2l-.1 .1"/>
<path d="M141.3 131.2l.2 .2M141.3 132.4l-.1 .1M141.3 132.4l.2 .1M141.5 129.4l.3 .2v.4l-.3-.2zM141.5 128.2l.3 .2v.5l-.3-.2zM141.5 130.5l.3 .2v.4l-.3-.2zM141.5 131.7l.3 .1v.5l-.3-.3zM141.6 128.6l-.1 .1M141.6 128.6l.2 .1M141.6 128.3v.3M141.6 129.5v.2M141.6 130.6v.2"/>
<path d="M141.6 131.7v.3M141.6 129.7l-.1 .1M141.6 129.6l.2 .2-.2-.1M141.6 130.8l-.1 .1M141.6 130.8l.2 .2M141.6 132h-.1M141.6 132l.2 .1M141.6 129.5l.2 .3M141.7 129l.4 .2v.4l-.4-.2zM141.7 131.2l.4 .2v.5l-.4-.2zM141.7 130.1l.4 .2v.4l-.4-.2zM141.9 129.3l-.2 .1"/>
<path d="M141.9 129.3l.2 .1M141.9 129v.3M141.9 130.2v.2M141.9 131.3v.3M141.9 130.4l-.2 .1M141.9 130.4l.2 .2M141.9 131.6l-.2 .1M141.9 131.6l.2 .1M142 130.8l.4 .3v.3l-.4-.2zM142.2 131.2h-.2M142.2 131.2l.2 .1M142.2 130.9v.3"/>
<path d="M145.8 133.6l.3 .1M146.1 133.7v4.5M146.1 133.7l-3.5 2.5 3.5 2M146.6 120.4v.1M146.6 120.4l.2 .1M146.8 120.5v.2M147.5 121.3l-.1 .1M147.5 121.3l.2 .2M147.7 121.5l-.1 .1M147.8 120.5l.4 .4M147.8 120.5l-.8 .5M148.3 122.3l-.1 .1"/>
<path d="M148.3 122.3l.1 .3M148.4 122.6l-.1 .1M149 131.7h.1M149 123.5l-.1 .1M149 123.5l.1 .2M149.1 131.6l-.1 .1M149.1 131.6h.1M149.1 123.7l-.1 .1M149.5 125h.2M149.5 131.1l.1 .1M149.6 124.7h-.2M149.6 124.7l.1 .3"/>
<path d="M149.6 131l.1 .1M149.7 131.1l-.1 .1M149.7 131.3l.3 .2M149.8 125.9h.2M149.9 126.2h.2M149.9 130.4h.1M150 131.5l-3.9 2.2M150 131.5l3.9-2.2 3.5 2.4-11.3 6.5M150 125.9l.1 .3M150 130.2l.1 .1M150.1 130.3l-.1 .1M150.1 127.1h.2"/>
<path d="M150.1 127.3l.2 .1M150.2 129.4l.1 .1M150.2 129.3l.1 .1M150.2 128.4h.1M150.2 128.2l.2 .1M150.2 128.4l.2 .1M150.3 127.1v.3M150.3 129.4v.1M150.4 128.3v.2M156.6 127.1l.1 .1M156.7 127.1h.2M156.7 127.2l-7.6 4.4"/>
<path d="M156.7 127.2l-7.7 4.5M156.8 127l.1 .1M157 120.8l.1 .6M157 126.9l-.1 .2M157.1 126.4l.2 .2M157.1 126.3l.2 .3 .1-.1M157.1 121.4l.1 .2M157.1 121.4h.7M157.2 120.3l-.6 .1-7.2 4.2M157.2 120.3l-7.6 4.4M157.2 120.3l.1 .2-7.6 4.5M157.2 126.5h.1"/>
<path d="M157.2 126.3l.2 .2M157.3 125.5l.4 .4M157.3 126.6l-7.6 4.5M157.3 126.6l-7.7 4.6M157.3 122l.1 .4M157.3 124.5l.6 .5M157.3 120.2l.1 .2M157.3 120.2l-.5 .1M157.3 125.5l.5 .4M157.4 122.4v.2M157.4 122.4l.6 .2M157.4 124.5l.6 .5"/>
<path d="M157.4 120.4l-.2 .1M157.4 123.3v.1M157.4 123.4v.2M157.4 125.4l.4 .4v.1M157.4 123.4l.7 .4M157.5 124.4l.5 .4M157.6 124.7h.1M157.6 121.5h-.6l-7.2 4.1M157.6 121.5l-7.6 4.4M157.6 121.5l.1 .3-7.6 4.4M157.7 121.6l.1 .1M157.7 125.9l-7.6 4.4"/>
<path d="M157.7 125.9l-.1 .1-7.6 4.4M157.7 125.9l-.3 .6M157.8 121.4v.3M157.9 122.8l-.7-.3-7.2 4.1M157.9 122.8l-7.6 4.3M157.9 122.8v.2l-7.6 4.4M157.9 123l-.5 .4M157.9 125l-7.6 4.4M157.9 125v.1l-7.6 4.4M157.9 122.8l.1 .1M158 123.9l-.7-.4-7.1 4.1M158 123.9l-7.6 4.4"/>
<path d="M158 123.9v.2l-7.6 4.4M158 123.9l.1 .1M158 122.6v.3M158 122.8l-.1 .1M158 124.8v.2M158.1 123.8v.2M159.2 123l-.2 .5M159.3 122.9l.1-.5-1.4 2.6M159.3 122.9l-1.5 3M159.3 122.9l-.3 .3M159.4 120.6l-.1-.7-1.5 1.8M159.4 120.6l-1.4 2"/>
<path d="M159.4 120.6l-2 1.8M159.5 122.2v-.6l-1.4 2.4M159.5 122.2l-1.5 2.6M159.5 122.2l-.8 .7M159.5 121.4v-.6l-1.5 2.1M159.5 121.4l-1.3 1.3M159.5 121.4l-1.4 2.4M183.8 121.6l1.6 2 2.3 2.4 2 1.5M188.2 124.2l2 1.6M189.1 139.3a42.3 42.3 0 0 1-9.9 3.8M83.6 148.6v2.5l.9 .5 .4-.2 .1-.2M83.6 148.6l.6 .2"/>
<path d="M83.6 148.6l.5 .2M83.9 151v-1a1.03 1.03 0 0 1 .8 1.2h-.6M83.9 149.8v-.9l.6 .4 .1 .5-.2 .2-.4-.2M83.9 151l.2 .2M83.9 149.8h.1M83.9 149.7l.2 .1M83.9 149v.7M83.9 150.1v.9M83.9 149.7v.1M83.9 151l.3 .1M83.9 151h.1M84.1 149.8l.4 .2"/>
<path d="M84.1 149.8h-.1M84.1 148.8a1.29 1.29 0 0 1 .7 1.1M84.2 148.8a1.18 1.18 0 0 1 .7 1M84.2 148.8h-.1M84.2 151.1l.5 .2M84.2 151.1l-.1 .1M84.6 150.2l.4 1M84.6 150.2l.5 .9M84.7 150.2h-.1M84.8 149.9l-.2 .3M84.9 149.8l-.2 .3M84.9 149.8l-.1 .1"/>
<path d="M85.1 151.1l-.3 .5M85.1 151.1l-.1 .1M85.5 152.2l.3-.6 1.1 .6 .3 1 .2 .1M85.9 151.6l-.4 .6M86 151.3l.7 .4M86 151.3h-.1M86.3 150.1h.1M86.3 150.1l-1 2 .2 .1M86.4 150.6l.3 1.2-.8-.5zM86.4 150.1l1 3.2M86.4 150.7l-.4 .6M86.4 150.1h.1"/>
<path d="M87.5 150.7l1.2 .7M87.5 150.7v.3l.5 .3v2.3l.2 .1M88.2 151.4v2.3M88.7 151.7l-.5-.3v2.3M88.7 151.4v.3M88.7 151.4h.1M88.8 151.5l1.3 .7M88.8 151.5l1.2 .7M88.8 151.5v.3l.5 .2v2.4l.2 .1M89.6 152.2l-.1 2.3M90 152.2v.3M90 152.5l-.5-.3v2.3"/>
<path d="M90.1 152.2l-.1 .3M90.1 152.2h-.1M90.4 152.4l1.3 .7M90.4 152.4l1.3 .8M90.4 152.4v2.6l1.3 .8M90.6 153.6l1.1 .6M90.6 154.9l1.1 .6M90.7 154.8l1 .6M90.7 152.9v.7M90.7 153.9v.9M90.7 153.6l1 .6M90.7 153.6h-.1"/>
<path d="M90.7 154.8l-.1 .1M91.7 153.2v.2M91.7 154.2v.3M91.7 155.5v.3M91.7 153.4l-1.1-.6v.8M91.7 154.5l-1.1-.6v1M91.7 153.1v.3M91.7 155.4v.4M91.7 153.1v.1M91.7 154.2h.1M91.7 155.4v.1M92.1 153.4l.5 .2"/>
<path d="M92.1 153.4l.4 .3M92.1 153.4v2.6l.2 .1M92.3 154.6v-.8l.8 .5 .1 .3v.4l-.5-.1M92.3 154.6l.4 .3M92.3 156.1v-1.2l.1 .1 .8 1.7 .3 .1M92.3 153.8v.8M92.3 154.9v1.2M92.3 154.6l.4 .2M92.3 154.6h.1M92.5 153.7l.5 .3M92.6 153.6l.5 .4M92.6 153.6l-.1 .1"/>
<path d="M92.7 154.8l.5 .2M92.7 155.1l.8 1.7M92.7 154.8v.1M93 154l.5 .9M93.1 154l.4 .4 .1 .5M93.1 154h-.1M93.5 154.9l-.3 .4-.5-.1 .8 1.6M93.6 154.9l-.3 .4M93.6 154.9h-.1M93.8 154.4l.3 .1M93.8 154.4l.2 .1M93.8 154.4l.7 1.8v1.2l.2 .1"/>
<path d="M94 154.5l.6 1.5 .6-.8M94.1 154.5l.6 1.4M94.1 154.5h-.1M94.7 156.3v1.2M95.2 155.2l.3 .1M95.5 155.3l-.8 1M107.2 149.7v4.1M107.2 153.8v21.6M117.8 143.6a3.7 3.7 0 0 1 3.4 1.6l.1 .5M117.8 143.6l-10.6 6.1M121.3 145.7l-14.1 8.1M121.3 145.7v21.6l-14.1 8.1"/>
</g>
<path d="M182.8 76.1l-42.5 24.5" fill="none" stroke="#000" stroke-width=".2" stroke-dasharray="6.3 1.3 1.3 1.3 1.3 1.3" stroke-dashoffset="4.1"/>
<path d="M192.7 96.6l-30.3 17.5" fill="none" stroke="#000" stroke-width=".2" stroke-dasharray="6.3 1.3 1.3 1.3 1.3 1.3" stroke-dashoffset="4.7"/>
<path d="M160.6 115.1l-2.7 1.6" fill="none" stroke="#000" stroke-width=".2" stroke-dasharray="6.3 1.3 1.3 1.3 1.3 1.3"/>
<path d="M183.6 99.1l-30.9 17.8" fill="none" stroke="#000" stroke-width=".2" stroke-dasharray="6.3 1.3 1.3 1.3 1.3 1.3" stroke-dashoffset="4.4"/>
<path d="M148.1 119.6l-35.2 20.3" fill="none" stroke="#000" stroke-width=".2" stroke-dasharray="6.3 1.3 1.3 1.3 1.3 1.3" stroke-dashoffset="1.9"/>
<g fill="none" stroke="#000" stroke-width=".2">
<path d="M8 7.5h170.5v28.2h-170.5zM8 14.9h170.5M33.9 7.5v28.2M82.4 7.5v28.2M157.1 7.5v28.2M8 22.2h170.5M8 29.5h170.5M233.2 35.7l-17.3 17.1M111.1 81.6l17.6 17.9M65.3 111.7l19.8 18.8M147.1 135.7l14.6 23.4"/>
<circle cx="236.3" cy="32.6" r="4.5"/>
<circle cx="108" cy="78.4" r="4.5"/>
<circle cx="62.1" cy="108.6" r="4.4"/>
<circle cx="164.1" cy="162.9" r="4.4"/>
</g>
<g fill="none" stroke="#c0c0c0" stroke-width=".2">
<path d="M8.1 7.8h261.9v198.2h-261.9zM8.1 180.6h261.9M84.6 180.6v25.4M84.6 193.3h185.4M114.8 193.3v12.7M160.5 180.6v25.4M180.8 193.3v12.7M185.9 180.6v12.7M196.1 193.3v12.7M216.4 193.3v12.7M259.6 193.3v12.7M70 206v2.1"/>
<path d="M119.9 206v2.1M170 206v2.1M216.4 200.9h43.2M220 206v2.1M235.8 200.9v5.1"/>
</g>
<path d="M128.4 99.3a.34 .34 0 0 0 0 .5 .34 .34 0 0 0 .5 0l-.2-.3 .2 .3a.34 .34 0 0 0 0-.5 .34 .34 0 0 0-.5 0zM146.8 135.5a.34 .34 0 0 0 .2 .5 .34 .34 0 0 0 .4-.3 .34 .34 0 0 0-.4-.3l.1 .3zM215.5 52.6l.1 .4 .3-.2-.3 .2a.34 .34 0 0 0 .5 0 .34 .34 0 0 0-.1-.5 .34 .34 0 0 0-.5 .1zM84.8 130.3v.1a.33 .33 0 0 0 0 .4 .33 .33 0 0 0 .5 0l-.2-.3 .2 .3a.34 .34 0 0 0 0-.5 .34 .34 0 0 0-.5 0z" fill="#000"/>
<text font-size="8.5" x="261.7" y="204.6">A</text>
<text font-size="5.6" x="168.6" y="203.7">H</text>
<g font-size="4.9">
<text x="85.9" y="190.4">PRESCRIPTION PIGEON BACK</text>
<text x="159.9" y="190.5">12/12/2024</text>
<text x="187" y="190.5">LANDON SOSEBEE</text>
<text x="90" y="203.2">ME 1670</text>
<text x="126.3" y="203.1">FALL 2024</text>
</g>
<g font-size="4.2">
<text x="11.9" y="12.7">ITEM NO.</text>
<text x="44" y="12.7">PART NUMBER</text>
<text x="108.8" y="12.7">MATERIALS</text>
<text x="163.2" y="12.7">QTY.</text>
<text x="19.8" y="19.6">1</text>
<text x="34.4" y="19.6">BackHalfBody</text>
<text x="114.8" y="19.6">Steel</text>
<text x="166.6" y="19.6">1</text>
<text x="19.8" y="27">2</text>
<text x="34.4" y="27">Motor</text>
<text x="98" y="27">Copper, Plastic, Steel</text>
<text x="166.6" y="27">2</text>
<text x="19.8" y="33.7">3</text>
<text x="34.4" y="33.7">Battery</text>
<text x="114.8" y="33.7">Steel</text>
<text x="166.6" y="33.7">1</text>
<text x="235.2" y="34.1">1</text>
<text x="106.8" y="79.9">2</text>
<text x="60.9" y="110.1">3</text>
<text x="162.9" y="164.4">2</text>
</g>
<g font-size="3.5">
<text x="85.9" y="183.9">TITLE</text>
<text x="161.3" y="183.8">DATE</text>
<text x="186.6" y="183.8">NAME</text>
<text x="85.6" y="196.5">COURSE</text>
<text x="115.9" y="196.5">SEMESTER</text>
<text x="163.4" y="196.5">SECTION</text>
<text x="185.3" y="196.5">LAB</text>
<text x="198.9" y="196.5">ACTIVITY</text>
<text x="261.7" y="196.5">SIZE</text>
<text x="217.8" y="204.4">SCALE 1:1</text>
<text x="237.2" y="204.4">SHEET 1 OF 1</text>
</g>
<g font-size="3.2">
<text x="44.2" y="210.4">5</text>
<text x="94.6" y="210.3">4</text>
<text x="143.1" y="210.4">3</text>
<text x="193.2" y="210.3">2</text>
<text x="245.4" y="210.6">1</text>
</g>
<text font-size="3" x="14" y="213.5">SOLIDWORKS Educational Product. For Instructional Use Only.</text>
<g font-size="2.8">
<text x="217.2" y="196.4">DIMENSIONS ARE IN INCHES</text>
<text x="217.2" y="199.2">ANGLES ARE IN DEGREES</text>
</g>
</svg>
